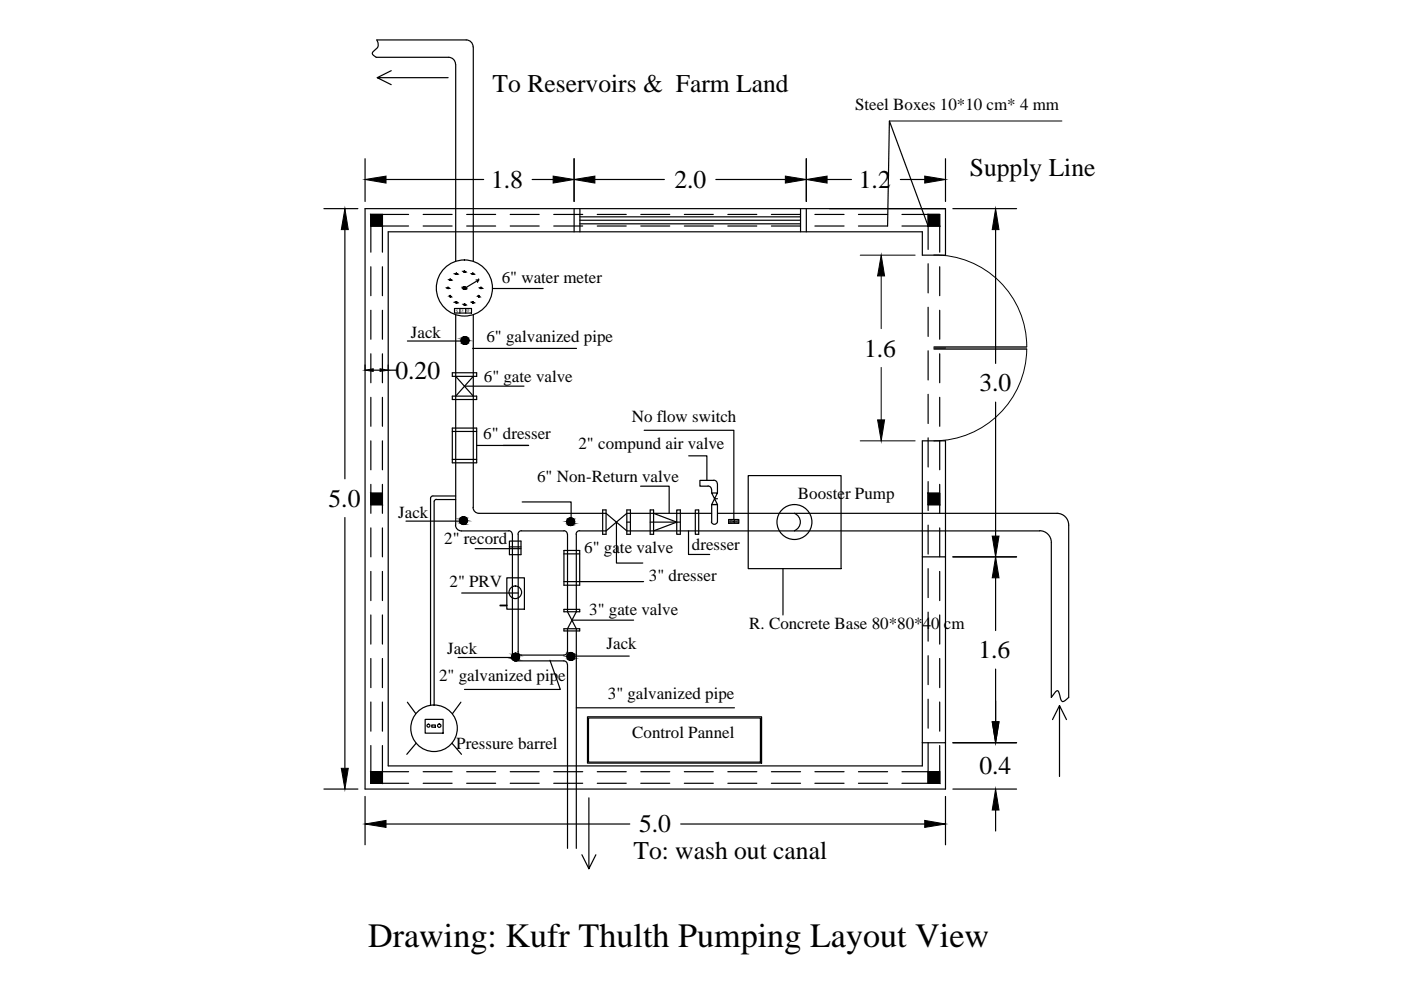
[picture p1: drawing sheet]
<svg xmlns="http://www.w3.org/2000/svg" width="297mm" height="210mm" viewBox="0 0 297 210" stroke-linecap="round" stroke-linejoin="round" font-family="sans-serif">
<!-- layer: DIM6 -->
<g fill="none" stroke="#000" stroke-width=".25">
<path d="M82.9 15l-2.9 1.5M95 16.5h-15l2.9 1.4M95.1 12.1a1.46 1.46 0 0 1 1.5 1.5M96.6 13.6v41.8M100.3 9.9a1.46 1.46 0 0 0-1.5-1.4h-18.9a1.4 1.4 0 0 1-.3 2l-.7 .8 .9 .8h15.3M100.3 9.9v45.5M77.4 33.7v9M81.8 38.1h20.7M112.8 38.1h4.5M121.7 33.7v9M126.1 38.1h14.8M151.8 38.1h14.7"/>
<path d="M171 33.7v9M175.4 38.1h5.1M190.9 38.1h5.2M200.5 33.7v9M68.7 44.2h7.2M73.1 48.7v52.8M78.6 45.5h2.5v2.4h-2.5zM78.6 47.9h8M78.6 56.6v6.1M81.1 45.5v8M81.1 56.6v6.1M86.6 45.5h-8v8"/>
<path d="M89.7 47.9h6.2M89.7 45.5h6.2M95.4 59.4h.1M95.5 59.4h.1M96.7 58.1h.1M96.8 58.1h.1M98.5 57.6h.1M98.9 47.9h6.2M98.9 45.5h6.2M100.2 58.1h.1M100.3 58.1h.1M100.9 59.4h.6"/>
<path d="M101.2 59.9l.3-.5-2.8 1.6M101.5 59.4h.1M108.2 47.9h6.1M108.2 45.5h6.1M117.4 47.9h6.1M117.4 45.5h6.1M121.7 44.2v4.9M123 44.2v4.9M123 46.7h46.7M123 47.5h46.7M123 46h46.7M126.6 47.9h6.2"/>
<path d="M126.6 45.5h6.2M135.9 47.9h6.1M135.9 45.5h6.1M145.1 47.9h6.1M145.1 45.5h6.1M154.3 47.9h6.2M154.3 45.5h6.2M163.5 47.9h6.2M163.5 45.5h6.2M169.7 44.2v4.9M171 44.2v4.9M172.8 47.9h6.2"/>
<path d="M172.8 45.5h6.2M182 47.9h6.2l.4-22.2 8.2 22.2M182 45.5h6.2M191.2 47.9h5.6v5M191.2 45.5h8M196.8 45.5h2.4v2.4h-2.4zM196.8 47.9h2.4v5.6M196.8 55.9v6.2M199.2 56.6v6.1M202 44.2h13.5M211.1 48.7v28.3M78.6 65.8v6.1"/>
<path d="M78.6 75v6.2M79.1 78.5h1.5M81.1 65.8v6.1M81.1 75v6.2M82.3 78.5h1.7M86.4 72.3h12.1M95 61.1h.1M95.4 62.8h.1M95.5 62.9h.1M95.9 79h5.2v.8h-5.2zM96.4 65.4h3.6v1h-3.6zM96.6 66.8v44.5"/>
<path d="M96.6 79.8l3.7 4.2M96.7 64.1h.1M96.8 64.1h.1M97.5 65.4v1M98.5 64.6h.1M98.7 65.4v1M100.2 64.1h.1M100.2 73.9h22M100.3 64.1h.1M100.3 66.8v40.8M100.3 79.8l-3.7 4.2M101.5 62.8h.1"/>
<path d="M101.5 62.9h.1M102 61.1h.1M104.5 61.2h10.7M196.8 65.2v6.1M196.8 74.4v6.2M198 73.8h2.5M199.2 65.8v6.1M199.2 75v6.2M78.6 84.2v6.2M78.6 93.5v6.1M81.1 84.2v6.2M81.1 93.5v6.1"/>
<path d="M95.9 90.8h5.2v7.3h-5.2zM95.9 97.4h5.2M95.9 91.5h5.2M95.9 84h5.2v.7h-5.2zM98.5 81.9h12.6M101.1 94.4h11h-5.4M136.6 91.2h19v19M146 96.6h3.9v5.3M196.8 83.6v6.2M196.8 92.8v6.2M199.2 84.2v6.2M199.2 93.5v6.1"/>
<path d="M211.1 85.3v28.4M73.1 109.7v53.2M78.6 104.6h2.5v2.4h-2.5zM78.6 102.7v6.1M78.6 111.9v6.2M81.1 102.7v6.1M81.1 111.9v6.2M86.1 110.5h12.1M91.8 105.2l-.4 .2-.1 .3v43.9M91.8 105.2h4.8M92.5 105.9l-.4 .2-.1 .3v43.1M92.6 105.9h4"/>
<path d="M96.6 111.3a1.25 1.25 0 0 0 1.2 1.3h10.1M100.3 107.6a1.25 1.25 0 0 0 1.3 1.2h26.9l4.4 3.8h87.5M100.7 116.3h9.8M107.9 112.5a.74 .74 0 0 1 .7 .8M108 114.7h2.5v2.9h-2.5zM108 116h2.5M108.6 113.3v26.1M109.9 113.3v24.9M110.6 112.5a.74 .74 0 0 0-.8 .8M110.6 112.6h9M110.7 106.4h10.4v4.2M119.5 112.5a.74 .74 0 0 1 .8 .8"/>
<path d="M119.6 116.7h3.3v7.4h-3.3zM119.6 117.4h3.3M120.3 113.3v16.4l1.9 3.6v46.6M122.2 113.3v16.4l-1.9 3.6v4.9M122.9 112.5a.74 .74 0 0 0-.8 .8M127.8 108.1h.7v5.2h-.7zM130.7 110.7v8.7h5.6M132.9 110.7h.8M132.9 108.1h.8v5.2h-.8zM135.8 103.1h6.1v5.7M137.9 110.7h6.3M137.9 108.1h.7v5.2h-.7z"/>
<path d="M138.6 108.8l4.9 1.9-4.9 1.9M143.5 108.1h.7v5.2h-.7zM146 112.6v5h4.5M147.4 108.1h.7v5.2h-.7zM150.1 103a.74 .74 0 0 1 .7 .8M150.8 110.7a.66 .66 0 0 0 .7 .5 .66 .66 0 0 0 .6-.5M150.9 110.7v-3.7h1.2v3.7M150.9 104.5l1.2 2.5h-1.2l1.2-2.5zM150.9 108.8h-18l-4.4 3.8h-5.6M150.9 103.8v.7M151.3 101.8a.74 .74 0 0 1 .8 .8M151.4 101.9h-3v1.2h1.7"/>
<path d="M151.5 105.7h.6M152.1 108.8h72a2.48 2.48 0 0 1 2.5 2.5M152.1 102.6v1.9M154.5 110.2h2.1v.8h-2.1zM154.5 110.2v.1M154.5 110.5v.2M154.8 110.2v.1M154.8 110.5v.2M155 110.2v.8M155.3 110.2v.1M155.3 110.5v.2M155.5 110.2v.1"/>
<path d="M155.5 110.5v.2M155.8 110.2v.8M156 110.2v.1M156 110.5v.2M156.2 110.2v.1M156.2 110.5v.2M156.5 110.2v.8M158.6 100.8h19.7v19.8h-19.7zM168.4 108.8a1.97 1.97 0 0 1 1.3 1.9 1.97 1.97 0 0 1-1.3 1.8M195.6 118.1h4.9v39.4h-4.9zM195.6 118.1v-24.6h4.9v24.6M196.8 104.6h2.4v2.4h-2.4z"/>
<path d="M196.8 102.1v6.1M196.8 111.3v6.2M199.2 102.7v6.1M199.2 111.9v6.2M202 118.1h13.5M226.6 111.3v36.6l-.7 .6-.6 .3a2.57 2.57 0 0 1-.7-1.9l-.3-.5a2.38 2.38 0 0 0-1.4 1.5v-32.9a2.48 2.48 0 0 0-2.5-2.5M78.6 121.2v6.1M78.6 130.4v6.2M78.6 139.6v6.2M81.1 121.2v6.1M81.1 130.4v6.2M81.1 139.6v6.2"/>
<path d="M97.1 139.4h12.1M97.9 125.7h12M106 128.3h1.5v.1h-1.5zM107.5 122.5h3.7v6.7h-3.7zM108.6 139.4a.74 .74 0 0 0 .7 .7h10.3M109.8 138.2a.74 .74 0 0 0 .8 .7h9M116.6 140l2.2 6.2h-20.3M119.6 129.2h3.3v.5h-3.3zM119.6 133.3h3.3v.5h-3.3zM119.6 123.3h16.9M120.3 138.2a.74 .74 0 0 1-.8 .7M121.3 131.5h13"/>
<path d="M121.3 139.1h12.1M166 120.6v9.8M196.8 120.6v6.1M196.8 129.8v6.1M196.8 139v6.2M199.2 121.2v6.1M199.2 130.4v6.2M199.2 139.6v6.2M211.1 122.5v11.2M78.6 148.8v6.2M78.6 158.1v8M81.1 148.8v6.2"/>
<path d="M81.1 158.1v8M86.4 148.9l1.8 2.4M88.2 157.6l-2 2.3M90.1 152.5h3.9v2.9h-3.9zM91.5 153.7h.8v.5h-.8zM95.8 157.6l2 2.3M97.7 148.9l-1.8 2.4M119.5 140.1a.74 .74 0 0 1 .8 .8M120.3 140.9v39M122.2 150.1h33.5M124.6 152h36.9v9.8h-36.9zM124.8 152.2h36.4v9.4h-36.4z"/>
<path d="M195.6 157.5v4.9h-113.3v-113.3h113.3v5h4.9v-9.9h-123.1v123.1h123.1v-9.8M196.8 157.5v6.1h2.4v-5.5M196.8 148.3v6.1M199.2 148.8v6.2M202 157.5h13.5M211.1 141.9v11.1M224.6 149.6l-1.4 3M226.1 152.6l-1.5-3v15M68.7 167.3h7.2M77.4 168.9v10.2M78.6 163.6h2.5v2.5h-2.5zM78.6 163.6h8"/>
<path d="M78.6 166.1h8M81.8 174.7h51.7M89.7 163.6h6.2M89.7 166.1h6.2M98.9 163.6h6.2M98.9 166.1h6.2M108.2 163.6h6.1M108.2 166.1h6.1M117.4 163.6h6.1M117.4 166.1h6.1M124.9 169.2v15l1.4-3M126.6 163.6h6.2"/>
<path d="M126.6 166.1h6.2M135.9 163.6h6.1M135.9 166.1h6.1M144.3 174.7h51.8M145.1 163.6h6.1M145.1 166.1h6.1M154.3 163.6h6.2M154.3 166.1h6.2M163.5 163.6h6.2M163.5 166.1h6.2M172.8 163.6h6.2M172.8 166.1h6.2"/>
<path d="M182 163.6h6.2M182 166.1h6.2M191.2 163.6h5.6v2.5M191.2 166.1h5.6M196.8 163.6h2.4v2.5h-2.4zM199.2 163.6v2.5M200.5 168.9v10.2M202 167.3h13.5M211.1 171.7v4.5M123.4 181.2l1.5 3"/>
<circle cx="95.5" cy="59.3" r=".11"/>
<circle cx="96.8" cy="58.1" r=".11"/>
<circle cx="98.5" cy="57.6" r=".11"/>
<circle cx="100.2" cy="58.1" r=".11"/>
<circle cx="95" cy="61.1" r=".11"/>
<circle cx="95.5" cy="62.8" r=".11"/>
<circle cx="96.8" cy="64.1" r=".11"/>
<circle cx="98.5" cy="61.1" r="5.9"/>
<circle cx="98.5" cy="61.1" r=".28"/>
<circle cx="98.5" cy="64.6" r=".11"/>
<circle cx="98.6" cy="72.2" r=".83"/>
<circle cx="100.2" cy="64.1" r=".11"/>
<circle cx="101.5" cy="62.8" r=".11"/>
<circle cx="102" cy="61.1" r=".11"/>
<circle cx="98.2" cy="110.4" r=".83"/>
<circle cx="121" cy="110.6" r=".83"/>
<circle cx="168.4" cy="110.7" r="3.7"/>
<circle cx="109.3" cy="125.6" r="1.33"/>
<circle cx="109.3" cy="139.3" r=".83"/>
<circle cx="121" cy="139.2" r=".83"/>
<circle cx="90.8" cy="153.9" r=".32"/>
<circle cx="92" cy="154.4" r="4.9"/>
<circle cx="93.1" cy="153.9" r=".36"/>
</g>
<g fill="#000" stroke="#000" stroke-width=".21">
<path d="M77.4 38.1l4.4-.8v1.5zM117.3 37.3l4.4 .8-4.4 .7zM121.7 38.1l4.4-.8v1.5zM166.5 37.3l4.5 .8-4.5 .7zM171 38.1l4.4-.8v1.5zM196.1 37.3l4.4 .8-4.4 .7zM73.1 44.2l.7 4.5h-1.4zM95.3 59.4h.3zM95.4 59.3h.2zM96.7 58.1l.2 .1zM96.7 58h.2zM98.4 57.6h.2z"/>
<path d="M98.4 57.5h.2zM100.1 58.1h.3zM100.2 58h.1zM211.1 44.2l.7 4.5h-1.4zM77.4 78.5l1.7-.3v.5zM80.6 78.2l1.7 .3-1.7 .2zM94.9 61.1h.2zM94.9 61h.2zM95.3 62.9h.3zM95.4 62.7h.2zM96.7 64.1l.2 .1zM96.7 64.1h.2z"/>
<path d="M98 72.8h1.2l-.3 .1zM98.2 61.1h.6l-.1 .2zM98.4 64.6h.3zM98.3 60.9h.4zM98.4 64.5h.2zM98.3 71.5h.6zM100.1 64.1h.3zM100.2 64.1h.1zM101.4 62.9h.3zM101.4 62.7h.2zM101.9 61.1h.2zM101.9 61h.2z"/>
<path d="M97.7 111h1.2l-.3 .2zM98 109.6h.6zM120.4 111.2h1.2l-.3 .2zM120.7 109.9h.6zM210.4 113.7h1.4l-.7 4.4zM108.8 139.9h1.1l-.2 .2zM109 138.6h.7zM120.5 139.8h1.1l-.3 .2zM120.7 138.4h.6zM211.1 118.1l.7 4.4h-1.4zM210.4 153h1.4l-.7 4.5zM72.4 162.9h1.4l-.7 4.4z"/>
<path d="M77.4 174.7l4.4-.8v1.5zM196.1 173.9l4.4 .8-4.4 .7zM211.1 167.3l.7 4.4h-1.4z"/>
<path d="M78.6 45.5v2.4h2.5zM78.6 45.5h2.5v2.4z"/>
<path d="M95.4 59.3l.2 .1zM95.4 59.3l.2 .1z"/>
<path d="M95.3 59.4h.3zM95.4 59.4h.2z"/>
<path d="M96.7 58l.2 .1zM96.7 58l.2 .1z"/>
<path d="M96.7 58.1l.2 .1zM96.7 58.2h.2z"/>
<path d="M98.4 57.5l.2 .1zM98.4 57.5l.2 .1z"/>
<path d="M98.4 57.6l.2 .1zM98.4 57.7h.2z"/>
<path d="M100.2 58l.2 .1zM100.2 58l.2 .1z"/>
<path d="M100.1 58.1l.2 .1zM100.2 58.2h.1z"/>
<path d="M196.8 45.5v2.4h2.4zM196.8 45.5h2.4v2.4z"/>
<path d="M94.9 61l.2 .1zM94.9 61l.2 .1z"/>
<path d="M94.9 61.1l.2 .1zM94.9 61.2h.2z"/>
<path d="M95.4 62.7l-.1 .2h.3zM95.4 62.7l.2 .2z"/>
<path d="M95.3 62.9h.3zM95.4 62.9h.2z"/>
<path d="M96.7 64.1h.2zM96.7 64.1h.2z"/>
<path d="M96.7 64.1l.2 .1zM96.7 64.2h.2z"/>
<path d="M97.8 71.9v.3h1.6zM97.8 71.9h1.6v.3z"/>
<path d="M98 71.6l-.2 .3h1.6zM98 71.6h1.2l.2 .3z"/>
<path d="M97.8 72.2v.3h1.6zM97.8 72.2h1.6v.3z"/>
<path d="M98 71.6h1.2l-.9-.1zM98.3 71.5h.6l.3 .1z"/>
<path d="M97.8 72.5l.2 .3h1.2zM97.8 72.5h1.6l-.2 .3z"/>
<path d="M98 72.8l.3 .1h.6zM98.3 72.9h.6z"/>
<path d="M98.3 60.9l-.1 .2h.6zM98.3 60.9h.4l.1 .2z"/>
<path d="M98.2 61.1l.1 .2h.4zM98.3 61.3h.4z"/>
<path d="M98.4 64.5l.3 .1zM98.4 64.5l.3 .1z"/>
<path d="M98.4 64.6l.2 .1zM98.4 64.7h.2z"/>
<path d="M100.2 64.1h.2zM100.2 64.1h.2z"/>
<path d="M100.1 64.1l.2 .1zM100.2 64.2h.1z"/>
<path d="M101.4 62.7v.2h.3zM101.4 62.7l.3 .2z"/>
<path d="M101.4 62.9h.2zM101.4 62.9h.2z"/>
<path d="M101.9 61l.2 .1zM101.9 61l.2 .1z"/>
<path d="M101.9 61.1l.2 .1zM101.9 61.2h.2z"/>
<path d="M78.6 104.6v2.4h2.5zM78.6 104.6h2.5v2.4z"/>
<path d="M97.5 110.1v.3h1.6zM97.5 110.1h1.5l.1 .3z"/>
<path d="M97.7 109.8l-.2 .3h1.5zM97.7 109.8h1.2l.1 .3z"/>
<path d="M97.5 110.4v.3h1.5zM97.5 110.4h1.6l-.1 .3z"/>
<path d="M97.7 109.8h1.2l-.9-.2zM98 109.6h.6l.3 .2z"/>
<path d="M97.5 110.7l.2 .3h1.2zM97.5 110.7h1.5l-.1 .3z"/>
<path d="M97.7 111l.3 .2h.6zM98 111.2h.6z"/>
<path d="M120.2 110.3v.3h1.6zM120.2 110.3h1.6v.3z"/>
<path d="M120.4 110.1l-.2 .2h1.6zM120.4 110.1h1.2l.2 .2z"/>
<path d="M120.2 110.6v.4h1.6zM120.2 110.6h1.6v.4z"/>
<path d="M120.4 110.1h1.2l-.9-.2zM120.7 109.9h.6l.3 .2z"/>
<path d="M120.2 111l.2 .2h1.2zM120.2 111h1.6l-.2 .2z"/>
<path d="M120.4 111.2l.3 .2h.6zM120.7 111.4h.6z"/>
<path d="M196.8 104.6v2.4h2.4zM196.8 104.6h2.4v2.4z"/>
<path d="M108.6 139l-.1 .3h1.7zM108.6 139h1.5l.1 .3z"/>
<path d="M108.8 138.7l-.2 .3h1.5zM108.8 138.7h1.1l.2 .3z"/>
<path d="M108.5 139.3l.1 .3h1.5zM108.5 139.3h1.7l-.1 .3z"/>
<path d="M108.8 138.7h1.1l-.9-.1zM109 138.6h.7l.2 .1z"/>
<path d="M108.6 139.6l.2 .3h1.1zM108.6 139.6h1.5l-.2 .3z"/>
<path d="M108.8 139.9l.2 .2h.7zM109 140.1h.7z"/>
<path d="M120.3 138.9l-.1 .3h1.6zM120.3 138.9h1.5v.3z"/>
<path d="M120.5 138.6l-.2 .3h1.5zM120.5 138.6h1.1l.2 .3z"/>
<path d="M120.2 139.2l.1 .3h1.5zM120.2 139.2h1.6v.3z"/>
<path d="M120.5 138.6h1.1l-.9-.2zM120.7 138.4h.6l.3 .2z"/>
<path d="M120.3 139.5l.2 .3h1.1zM120.3 139.5h1.5l-.2 .3z"/>
<path d="M120.5 139.8l.2 .2h.6zM120.7 140h.6z"/>
<path d="M78.6 163.6v2.5h2.5zM78.6 163.6h2.5v2.5z"/>
<path d="M196.8 163.6v2.5h2.4zM196.8 163.6h2.4v2.5z"/>
</g>
<!-- layer: 0 -->
<path d="M188.6 25.7h36.5M182.4 54.1h11.6M186.8 58.5v11.2M198 54.1a19.5 19.5 0 0 1 19.7 19.4h-19.7M186.8 77.9v11.1M198 73.8h19.7M198 74h19.7M217.7 74a19.7 19.7 0 0 1-19.7 19.5M182.4 93.5h11.6" fill="none" stroke="#000" stroke-width=".21"/>
<path d="M186.8 54.1l.8 4.4h-1.5zM186.1 89h1.5l-.8 4.5z" fill="#000" stroke="#000" stroke-width=".21"/>
<text font-size="7.2" x="78" y="200.7">Drawing: Kufr Thulth Pumping Layout View</text>
<g font-size="5.4">
<text x="104.5" y="19.6">To Reservoirs &amp; Farm Land</text>
<text x="104.1" y="39.9">1.8</text>
<text x="143" y="39.9">2.0</text>
<text x="182.1" y="39.9">1.2</text>
<text x="205.6" y="37.2">Supply Line</text>
<text x="183.2" y="75.6">1.6</text>
<text x="83.8" y="80.3">0.20</text>
<text x="207.7" y="83">3.0</text>
<text x="69.7" y="107.4">5.0</text>
<text x="207.4" y="139.6">1.6</text>
<text x="207.7" y="164.2">0.4</text>
<text x="135.5" y="176.5">5.0</text>
<text x="134.3" y="182.1">To: wash out canal</text>
</g>
<g font-size="3.6">
<text x="181.3" y="23.4">Steel Boxes 10*10 cm* 4 mm</text>
<text x="106.4" y="59.9">6&quot; water meter</text>
<text x="87.1" y="71.7">Jack</text>
<text x="103.1" y="72.6">6&quot; galvanized pipe</text>
<text x="102.6" y="80.9">6&quot; gate valve</text>
<text x="134" y="89.6">No flow switch</text>
<text x="102.5" y="93.2">6&quot; dresser</text>
<text x="122.7" y="95.2">2&quot; compund air valve</text>
<text x="113.9" y="102.1">6&quot; Non-Return valve</text>
<text x="169.2" y="105.7">Booster Pump</text>
<text x="84.4" y="109.9">Jack</text>
<text x="94.2" y="115.4">2&quot; record</text>
<text x="123.9" y="117.2">6&quot; gate valve</text>
<text x="146.7" y="116.7">dresser</text>
<text x="95.3" y="124.5">2&quot; PRV</text>
<text x="137.6" y="123.2">3&quot; dresser</text>
<text x="124.9" y="130.3">3&quot; gate valve</text>
<text x="128.6" y="137.6">Jack</text>
<text x="158.8" y="133.4">R. Concrete Base 80*80*40 cm</text>
<text x="94.8" y="138.7">Jack</text>
<text x="93.1" y="144.4">2&quot; galvanized pipe</text>
<text x="128.9" y="148.1">3&quot; galvanized pipe</text>
<text x="96.7" y="158.7">Pressure barrel</text>
<text x="134" y="156.5">Control Pannel</text>
</g>
<g font-size="1.1">
<text x="96.6" y="66.3">5</text>
<text x="97.8" y="66.1">3</text>
<text x="99" y="66.2">0</text>
</g>
</svg>
